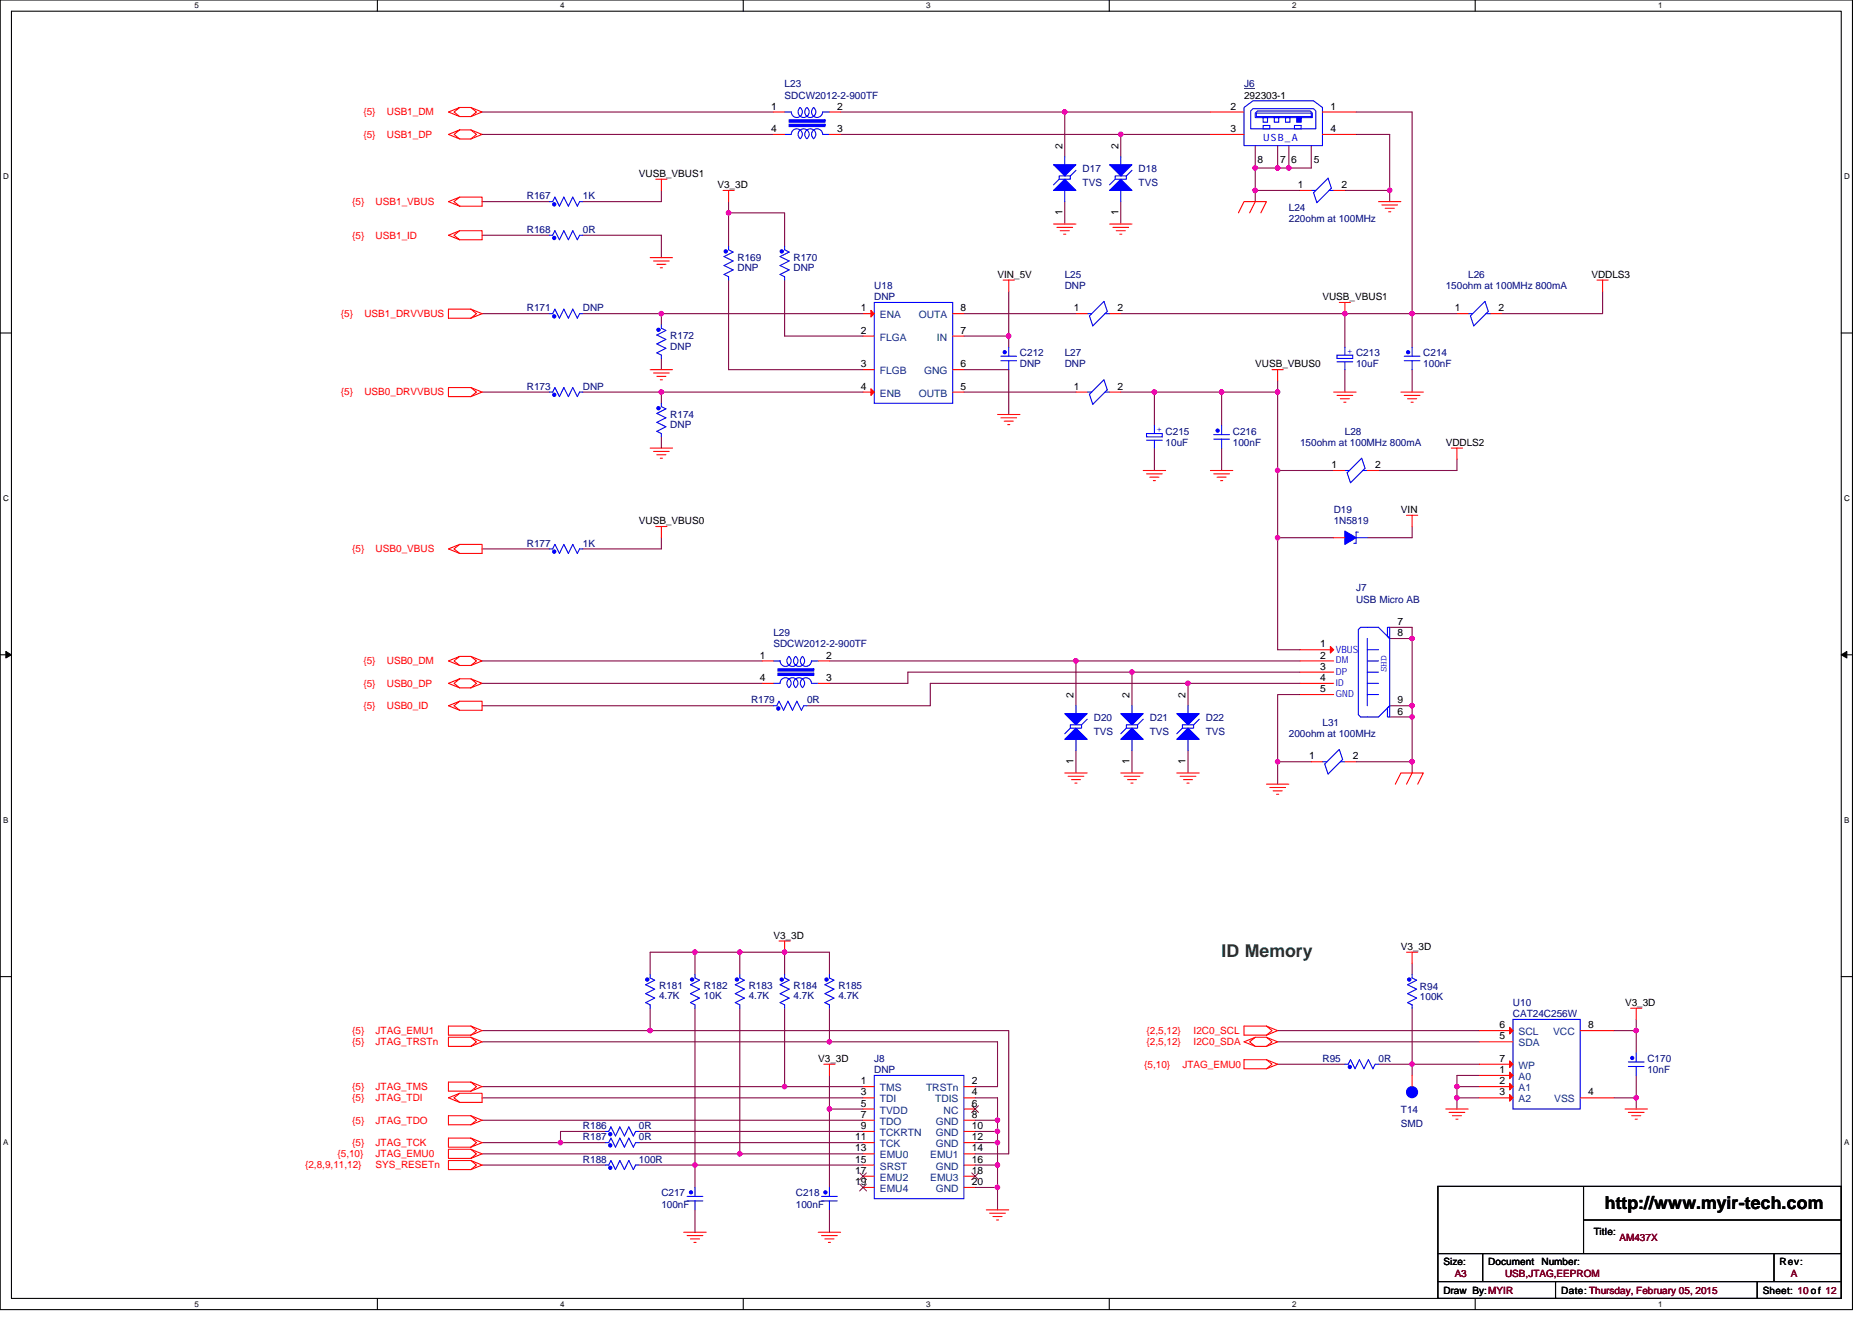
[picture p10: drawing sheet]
<svg xmlns="http://www.w3.org/2000/svg" width="297mm" height="210mm" viewBox="0 0 297 210" stroke-linecap="round" stroke-linejoin="round" font-family="sans-serif">
<path d="M0 0h293.9v207.9h-293.9zM1.8 1.8h290.4v204.3h-290.4z" fill="none" stroke="#000" stroke-width=".17"/>
<g fill="#fff">
<path d="M30.8 .2h.7v1.4h-.7z"/>
<path d="M30.8 206.3h.7v1.4h-.7z"/>
</g>
<path d="M59.9 0v1.8M59.9 206.1v1.8" fill="none" stroke="#000" stroke-width=".17"/>
<g fill="#fff">
<path d="M88.9 .2h.7v1.4h-.7z"/>
<path d="M88.9 206.3h.7v1.4h-.7z"/>
</g>
<path d="M117.9 0v1.8M117.9 206.1v1.8" fill="none" stroke="#000" stroke-width=".17"/>
<g fill="#fff">
<path d="M147 .2h.7v1.4h-.7z"/>
<path d="M147 206.3h.7v1.4h-.7z"/>
</g>
<path d="M176 0v1.8M176 206.1v1.8" fill="none" stroke="#000" stroke-width=".17"/>
<g fill="#fff">
<path d="M205 .2h.7v1.4h-.7z"/>
<path d="M205 206.3h.7v1.4h-.7z"/>
</g>
<path d="M234.1 0v1.8M234.1 206.1v1.8" fill="none" stroke="#000" stroke-width=".17"/>
<g fill="#fff">
<path d="M263.1 .2h.7v1.4h-.7z"/>
<path d="M263.1 206.3h.7v1.4h-.7z"/>
<path d="M.5 27.3h.9v1.4h-.9z"/>
<path d="M292.6 27.3h.9v1.4h-.9z"/>
<path d="M.5 78.4h.9v1.4h-.9z"/>
<path d="M292.6 78.4h.9v1.4h-.9z"/>
</g>
<path d="M0 52.9h1.8M292.2 52.9h1.7" fill="none" stroke="#000" stroke-width=".17"/>
<g fill="#fff">
<path d="M.5 129.5h.8v1.4h-.8z"/>
<path d="M292.6 129.5h.9v1.4h-.9z"/>
</g>
<path d="M0 103.9h1.8M292.2 103.9h1.7" fill="none" stroke="#000" stroke-width=".17"/>
<path d="M.9 103.4l.9 .5-.9 .5zM292.2 103.9l.8-.5v1z" fill="#000" stroke="#000" stroke-width=".16"/>
<g fill="#fff">
<path d="M.5 180.5h.8v1.4h-.8z"/>
<path d="M292.6 180.5h.9v1.4h-.9z"/>
</g>
<path d="M0 155h1.8M292.2 155h1.7M228.2 188.3h64v17.8h-64zM228.2 199h64M235.3 199v4.4M251.3 188.3v10.7M251.3 193.6h40.9M281.5 199v4.4M228.2 203.4h64M246.8 203.4v2.7M278.8 203.4v2.7" fill="none" stroke="#000" stroke-width=".17"/>
<g fill="none" stroke="#800040" stroke-width=".17">
<path d="M76.5 17.8h46.2M133.4 17.8h35.5M168.9 17.8h23.2M168.9 17.8v7.1M215.2 17.8h8.9v32M76.5 21.3h46.2M76.5 32h10.7M76.5 37.3h10.7M92.5 37.3h12.4v3.6M104.9 30.2v1.8h-12.4M115.6 33.8v5.3M115.6 33.8h8.9v5.3"/>
<path d="M115.6 32v1.8M133.4 21.3h44.4M168.9 32v3.6M177.8 21.3v3.6M177.8 21.3h14.3M177.8 32v3.6M199.2 30.2h7.1M199.2 30.2v1.8M199.2 26.7v3.5M199.2 26.7h3.5M199.2 23.1v3.6M202.7 23.1v3.6h1.8"/>
<path d="M204.5 23.1v3.6M208.1 23.1v3.6h-3.6M213.4 30.2h7.1M215.2 21.3h5.3v8.9M220.5 30.2v1.8M76.5 49.8h10.7M92.5 49.8h12.4M104.9 49.8h32M104.9 56.9v1.8M104.9 49.8v1.8M115.6 44.4v14.3h21.3M124.5 44.4v8.9h12.4"/>
<path d="M152.9 53.3h7.2M152.9 58.7h7.2v7.1M152.9 49.8h17.8M160.1 53.3v1.8M160.1 46.2v7.1M177.8 49.8h35.6M213.4 49.8h10.7M213.4 49.8v5.3M213.4 58.7v3.5M224.1 49.8v5.3M224.1 58.7v3.5M224.1 49.8h7.1"/>
<path d="M254.3 46.2v3.6h-16M76.5 62.2h10.7M92.5 62.2h12.4M104.9 62.2h32M104.9 69.3v1.8M104.9 62.2v1.8M152.9 62.2h17.8M177.8 62.2h5.4M183.2 62.2h10.6M183.2 71.1v3.6M183.2 62.2v5.4M193.8 71.1v3.6"/>
<path d="M193.8 62.2v5.4M193.8 62.2h8.9M202.7 62.2v12.5M202.7 74.7v10.6M202.7 60.5v1.7M202.7 74.7h8.9M231.2 72.9v1.8h-12.5M76.5 87.1h10.7M104.9 85.3v1.8h-12.4M202.7 85.3v17.8h3.6M202.7 85.3h8.9M220.5 99.6h3.6v1.7"/>
<path d="M224.1 83.6v1.7h-7.1M76.5 104.9h44.4M76.5 108.5h44.4M76.5 112h46.2M131.6 104.9h39.1M170.7 104.9h35.6M170.7 119.1v3.6M170.7 104.9v7.1M179.6 106.7h26.7M179.6 119.1v3.6M179.6 106.7v5.3M179.6 106.7h-35.5v1.8h-12.5"/>
<path d="M188.5 108.5h-40.9v3.5h-19.5M188.5 119.1v3.6M188.5 108.5v3.5M188.5 108.5h17.8M206.3 110.2h-3.6v10.7M220.5 113.8h3.6M220.5 112h3.6M220.5 101.3h3.6M224.1 113.8v7.1M224.1 112v1.8M224.1 101.3v10.7M208.1 120.9h-5.4v3.6"/>
<path d="M215.2 120.9h8.9M224.1 120.9v1.8M110.3 151.1v3.6M110.3 151.1h7.1M110.3 151.1h-7.1v3.6M117.4 151.1v3.6M117.4 151.1h7.1M124.5 151.1h7.1v3.6M124.5 151.1v3.6M224.1 152.9v1.8M76.5 165.4h55.1M76.5 172.5h48"/>
<path d="M76.5 163.6h26.7M76.5 174.2h60.4M76.5 177.8h60.4M96.1 179.6h-7.2v1.8M101.4 179.6h35.5M103.2 163.6h56.9v19.5h-5.4M103.2 160v3.6M110.3 160v24.9M117.4 160v23.1M124.5 172.5h12.4M124.5 160v12.5M131.6 176h5.3"/>
<path d="M131.6 176v12.5M131.6 170.7v5.3M131.6 160v5.4M131.6 165.4h26.7v7.1h-3.6M154.7 174.2h3.6v3.6M154.7 177.8h3.6M154.7 179.6h3.6M158.3 177.8v1.8M158.3 179.6v1.8M202.7 163.6h32M202.7 165.4h32M202.7 168.9h10.7"/>
<path d="M218.7 168.9h5.4v1.8M224.1 160v8.9h10.6M231.2 172.5v1.7M231.2 174.2v1.8M231.2 172.5h3.5M231.2 174.2h3.5M234.7 170.7h-3.5v1.8M256.1 163.6h3.5M256.1 174.2h3.5M259.6 161.8v1.8M259.6 163.6v3.5M259.6 170.7v3.5"/>
<path d="M259.6 174.2v1.8M76.5 181.4h12.4M76.5 184.9h19.6M76.5 183.1h40.9M88.9 181.4h7.2M101.4 181.4h35.5M101.4 184.9h8.9M110.3 192v3.6M110.3 184.9v3.6M110.3 184.9h26.6M117.4 183.1h19.5M131.6 192v3.6"/>
<path d="M154.7 184.9h3.6M154.7 188.5h3.6M154.7 181.4h3.6M158.3 184.9v3.6M158.3 188.5v3.5M158.3 181.4v3.5"/>
</g>
<g fill="#f0f" stroke="#f0f" stroke-width=".17">
<circle cx="168.9" cy="17.8" r=".35"/>
<circle cx="177.8" cy="21.3" r=".35"/>
<circle cx="199.2" cy="30.2" r=".35"/>
<circle cx="199.2" cy="26.7" r=".35"/>
<circle cx="170.7" cy="104.9" r=".35"/>
<circle cx="224.1" cy="113.8" r=".35"/>
<circle cx="224.1" cy="112" r=".35"/>
<circle cx="224.1" cy="101.3" r=".35"/>
<circle cx="202.7" cy="120.9" r=".35"/>
<circle cx="220.5" cy="30.2" r=".35"/>
<circle cx="160" cy="53.3" r=".35"/>
<circle cx="202.7" cy="62.2" r=".35"/>
<circle cx="224.1" cy="49.8" r=".35"/>
<circle cx="213.4" cy="49.8" r=".35"/>
<circle cx="193.8" cy="62.2" r=".35"/>
<circle cx="183.2" cy="62.2" r=".35"/>
<circle cx="202.7" cy="74.7" r=".35"/>
<circle cx="202.7" cy="85.3" r=".35"/>
<circle cx="188.5" cy="108.4" r=".35"/>
<circle cx="115.6" cy="33.8" r=".35"/>
<circle cx="104.9" cy="49.8" r=".35"/>
<circle cx="104.9" cy="62.2" r=".35"/>
<circle cx="158.3" cy="184.9" r=".35"/>
<circle cx="158.3" cy="181.3" r=".35"/>
<circle cx="158.3" cy="188.5" r=".35"/>
<circle cx="131.6" cy="176" r=".35"/>
<circle cx="158.3" cy="177.8" r=".35"/>
<circle cx="124.5" cy="172.5" r=".35"/>
<circle cx="117.4" cy="183.1" r=".35"/>
<circle cx="88.9" cy="181.3" r=".35"/>
<circle cx="110.3" cy="184.9" r=".35"/>
<circle cx="124.5" cy="151.1" r=".35"/>
<circle cx="131.6" cy="165.3" r=".35"/>
<circle cx="103.2" cy="163.6" r=".35"/>
<circle cx="158.3" cy="179.6" r=".35"/>
<circle cx="117.4" cy="151.1" r=".35"/>
<circle cx="110.3" cy="151.1" r=".35"/>
<circle cx="179.6" cy="106.7" r=".35"/>
<circle cx="202.7" cy="26.7" r=".35"/>
<circle cx="204.5" cy="26.7" r=".35"/>
<circle cx="259.6" cy="163.6" r=".35"/>
<circle cx="259.6" cy="174.2" r=".35"/>
<circle cx="224.1" cy="168.9" r=".35"/>
<circle cx="231.2" cy="172.5" r=".35"/>
<circle cx="231.2" cy="174.2" r=".35"/>
<circle cx="224.1" cy="120.9" r=".35"/>
</g>
<g fill="none" stroke="#f00" stroke-width=".17">
<path d="M72.9 17.1h1.8l1.8 .7-1.8 .7M72.9 18.5l-.9-.7 .9-.7-1.7 .7 1.7 .7h1.8M74.7 17.1l.9 .7-.9 .7M71.2 32l1.7-.7h3.6v1.4h-3.6zM71.2 37.3l1.7-.7h3.6v1.5h-3.6zM72.9 20.6h1.8l1.8 .7-1.8 .8M72.9 31.3l-.9 .7 .9 .7M72.9 36.6l-.9 .7 .9 .8M74.7 22.1h-1.8l-1.7-.8 1.7-.7-.9 .7 .9 .8M74.7 20.6l.9 .7-.9 .8M104.1 28.4h1.7M104.9 28.4v1.8"/>
<path d="M114.7 30.2h1.8M115.6 30.2v1.8M167.2 35.6h3.5M167.7 36.1h2.5M168.2 36.6h1.5M168.8 37.2h.3M176.1 35.6h3.5M176.6 36.1h2.5M177.1 36.6h1.5M177.7 37.2h.3M196.5 33.8l.9-1.8h3.6l-.9 1.8M199.2 32l-.9 1.8"/>
<path d="M218.7 32h3.6M219.3 32.5h2.5M219.8 33.1h1.4M220.3 33.6h.4M74.7 49.1h-3.5v1.4h3.5M74.7 49.1l1.8 .7-1.8 .7M74.7 49.1l.9 .7-.9 .7M103.2 58.7h3.5M103.2 40.9h3.5M103.7 59.2h2.5M103.7 41.4h2.5M104.2 59.7h1.5"/>
<path d="M104.2 42h1.5M104.8 42.5h.3M159.2 44.4h1.7M160.1 44.4v1.8M201.8 58.7h1.8M202.7 58.7v1.8M212.5 48h1.8M213.4 48v1.8M253.4 44.4h1.8M254.3 44.4v1.8M74.7 61.5h-3.5v1.4h3.5M74.7 61.5l1.8 .7-1.8 .7"/>
<path d="M74.7 61.5l.9 .7-.9 .7M103.2 71.1h3.5M103.7 71.6h2.5M104.2 72.2h1.5M104.8 60.3h.3M104.8 72.7h.3M158.3 65.8h3.5M158.8 66.3h2.5M159.3 66.8h1.5M159.9 67.4h.3M181.4 74.7h3.6M181.9 75.2h2.5"/>
<path d="M182.5 75.7h1.4M183 76.3h.3M192.1 74.7h3.5M192.6 75.2h2.5M193.1 75.7h1.5M193.7 76.3h.3M211.6 62.2h3.6M212.2 62.8h2.4M212.7 63.3h1.4M213.2 63.8h.4M222.3 62.2h3.5M222.8 62.8h2.5"/>
<path d="M223.3 63.3h1.5M223.9 63.8h.3M230.3 71.1h1.8M231.2 71.1v1.8M71.2 87.1l1.7-.7h3.6v1.4h-3.6zM72.9 86.4l-.9 .7 .9 .7M104.1 83.6h1.7M104.9 83.6v1.7M223.2 81.8h1.8M224.1 81.8v1.8M71.2 112l1.7-.7h3.6v1.4h-3.6zM72.9 104.2h1.8l1.8 .7-1.8 .7"/>
<path d="M72.9 107.7h1.8l1.8 .8-1.8 .7M72.9 111.3l-.9 .7 .9 .7M74.7 105.6h-1.8l-1.7-.7 1.7-.7-.9 .7 .9 .7M74.7 109.2h-1.8l-1.7-.7 1.7-.8-.9 .8 .9 .7M74.7 104.2l.9 .7-.9 .7M74.7 107.7l.9 .8-.9 .7M168.9 122.7h3.6M169.5 123.2h2.5M170 123.7h1.4M170.6 124.3h.3M177.8 122.7h3.6M178.4 123.2h2.5"/>
<path d="M178.9 123.7h1.4M179.4 124.3h.4M186.7 122.7h3.6M187.3 123.2h2.5M187.8 123.7h1.4M188.3 124.3h.4M201 124.5h3.5M201.5 125h2.5M202 125.5h1.5M202.6 126.1h.3M221.4 124.5l.9-1.8h3.5l-.8 1.8M224.1 122.7l-.9 1.8"/>
<path d="M123.6 149.4h1.8M124.5 149.4v1.7M223.2 151.1h1.8M224.1 151.1v1.8M71.2 174.2l1.7-.7h3.6v1.5h-3.6zM72.9 173.5l-.9 .7 .9 .8M74.7 162.9h-3.5v1.4h3.5M74.7 164.6h-3.5v1.5h3.5M74.7 171.7h-3.5v1.5h3.5M74.7 177.1h-3.5v1.4h3.5M74.7 162.9l1.8 .7-1.8 .7M74.7 162.9l.9 .7-.9 .7"/>
<path d="M74.7 164.6l1.8 .8-1.8 .7M74.7 164.6l.9 .8-.9 .7M74.7 171.7l1.8 .8-1.8 .7M74.7 171.7l.9 .8-.9 .7M74.7 177.1l1.8 .7-1.8 .7M74.7 177.1l.9 .7-.9 .7M130.7 168.9h1.8M131.6 168.9v1.8M199.2 164.6h1.8l1.7 .8-1.7 .7M201 166.1h-1.8l-1.8-.7 1.8-.8-.9 .8 .9 .7M201 164.6l.8 .8-.8 .7M201 162.9h-3.6v1.4h3.6"/>
<path d="M201 168.2h-3.6v1.4h3.6M201 162.9l1.7 .7-1.7 .7M201 162.9l.8 .7-.8 .7M201 168.2l1.7 .7-1.7 .7M201 168.2l.8 .7-.8 .7M229.4 176h3.6M229.9 176.6h2.5M230.5 177.1h1.4M231 177.6h.3M257.8 176h3.6M258.4 176.6h2.5M258.7 160h1.8"/>
<path d="M258.9 177.1h1.4M259.5 177.6h.3M259.6 160v1.8M74.7 180.6h-3.5v1.5h3.5M74.7 182.4h-3.5v1.5h3.5M74.7 184.2h-3.5v1.4h3.5M74.7 180.6l1.8 .8-1.8 .7M74.7 180.6l.9 .8-.9 .7M74.7 182.4l1.8 .7-1.8 .8M74.7 182.4l.9 .7-.9 .8M74.7 184.2l1.8 .7-1.8 .7M74.7 184.2l.9 .7-.9 .7"/>
<path d="M108.5 195.6h3.6M109 196.1h2.5M109.6 196.6h1.4M110.1 197.2h.3M129.8 195.6h3.6M130.4 196.1h2.5M130.9 196.6h1.4M131.4 197.2h.4M156.5 192h3.6M157 192.6h2.5M157.6 193.1h1.4M158.1 193.6h.4"/>
</g>
<path d="M205.8 18.7v.7h.7v-.7z" fill-rule="evenodd" fill="#00f" stroke="#00f" stroke-width=".17"/>
<path d="M197.4 17.1l1.4-1.1h9.6l1.4 1.1v6h-12.4zM198.5 17.6l.3-.3h9.6l.4 .3v2.8h-10.3zM199.2 17.9l.3-.3h8.4l.3 .3v.8h-9zM199.3 17.9h8.8v.6h-8.8zM200.4 18.7h.7v.7h-.7zM200.4 19.9h1.1v.5h-1.1zM202.2 18.7h.7v.7h-.7zM204 18.7h.7v.7h-.7zM205.4 19.9h1.1v.5h-1.1zM208.1 18.5h.1" fill="none" stroke="#00f" stroke-width=".17"/>
<path d="M197.4 14h1.7v.1h-1.7z" fill="#000080"/>
<g fill="none" stroke="#f00" stroke-width=".17">
<path d="M122.7 17.8h1.8M131.6 17.8h1.8M192.1 17.8h5.3M209.8 17.8h5.4M87.2 32h.1M87.2 37.3h.1M92.5 32h.1M92.5 37.3h.1M115.6 39.1h.1M122.7 21.3h1.8M124.5 39.1h.1M131.6 21.3h1.8"/>
<path d="M168.9 32h.1M168.9 24.9h.1M177.8 32h.1M177.8 24.9h.1M192.1 21.3h5.3M199.2 23.1h.1M202.7 23.1h.1M204.5 23.1h.1M206.3 30.2h1.8M208.1 23.1h.1M209.8 21.3h5.4M211.6 30.2h1.8"/>
<path d="M87.2 49.8h.1M92.5 49.8h.1M104.9 51.6h.1M104.9 56.9h.1M115.6 44.4h.1M124.5 44.4h.1M136.9 49.8h1.8M136.9 53.3h1.8M136.9 58.7h1.8M151.2 49.8h1.7M151.2 58.7h1.7M151.2 53.3h1.7"/>
<path d="M160.1 55.1h.1M160.1 58.7h.1M170.7 49.8h1.8M176.1 49.8h1.7M213.4 55.1h.1M213.4 58.7h.1M224.1 55.1h.1M224.1 58.7h.1M231.2 49.8h1.8M236.5 49.8h1.8M87.2 62.2h.1M92.5 62.2h.1"/>
<path d="M104.9 64h.1M104.9 69.3h.1M136.9 62.2h1.8M151.2 62.2h1.7M170.7 62.2h1.8M176.1 62.2h1.7M183.2 67.6h.1M183.2 71.1h.1M193.8 67.6h.1M193.8 71.1h.1M211.6 74.7h1.8M217 74.7h1.7"/>
<path d="M87.2 87.1h.1M92.5 87.1h.1M211.6 85.3h1.8M217 85.3h.1M220.5 99.6h.1M120.9 104.9h1.8M120.9 108.5h1.8M122.7 112h.1M128.1 112h.1M129.8 104.9h1.8M129.8 108.5h1.8M170.7 119.1h.1"/>
<path d="M170.7 112h.1M179.6 119.1h.1M179.6 112h.1M188.5 119.1h.1M188.5 112h.1M206.3 103.1h5.3M206.3 104.9h5.3M206.3 106.7h5.3M206.3 108.5h5.3M206.3 110.2h5.3M220.5 113.8h.1M220.5 101.3h.1"/>
<path d="M220.5 112h.1M208.1 120.9h1.7M213.4 120.9h1.8M103.2 154.7h.1M110.3 154.7h.1M117.4 154.7h.1M124.5 154.7h.1M131.6 154.7h.1M224.1 154.7h.1M96.1 179.6h.1M101.4 179.6h.1M103.2 160h.1"/>
<path d="M110.3 160h.1M117.4 160h.1M124.5 160h.1M131.6 160h.1M136.9 176h1.8M136.9 174.2h1.8M136.9 172.5h1.8M136.9 177.8h1.8M136.9 179.6h1.8M152.9 172.5h1.8M152.9 177.8h1.8M152.9 179.6h1.8"/>
<path d="M152.9 174.2h1.8M152.9 176h1.8M213.4 168.9h.1M218.7 168.9h.1M224.1 170.7v1.8M224.1 160h.1M234.7 170.7h5.4M234.7 172.5h5.4M234.7 174.2h5.4M234.7 163.6h5.4M234.7 165.4h5.4M234.7 168.9h5.4"/>
<path d="M250.7 163.6h5.4M250.7 174.2h5.4M259.6 167.1h.1M259.6 170.7h.1M96.1 184.9h.1M96.1 181.4h.1M101.4 184.9h.1M101.4 181.4h.1M110.3 188.5h.1M110.3 192h.1M131.6 188.5h.1M131.6 192h.1"/>
<path d="M136.9 181.4h1.8M136.9 184.9h1.8M136.9 183.1h1.8M136.9 186.7h1.8M136.9 188.5h1.8M152.9 181.4h1.8M152.9 184.9h1.8M152.9 188.5h1.8M152.9 183.1h1.8M152.9 186.7h1.8"/>
</g>
<g fill="none" stroke="#00f" stroke-width=".17">
<path d="M127 17.1a.88 .88 0 0 1-.2 1.4 .88 .88 0 0 1-1.2-.7h-1.1M127 17.1a.88 .88 0 0 0-.1 1.3 .88 .88 0 0 0 1.3 0 .88 .88 0 0 0-.2-1.3 .88 .88 0 0 0-.1 1.3 .88 .88 0 0 0 1.3 0 .88 .88 0 0 0-.1-1.3M129.1 17.1a.88 .88 0 0 0 .2 1.5 .88 .88 0 0 0 1.2-.8h1.1M87.2 32h.5l.4-.7 .7 1.4 .7-1.4 .7 1.4 .7-1.4 .7 1.4 .4-.7h.5M87.2 37.3h.5l.4-.7 .7 1.5 .7-1.5 .7 1.5 .7-1.5 .7 1.5 .4-.8h.5M115.6 39.1v.5l.7 .4-1.4 .7 1.4 .7-1.4 .7 1.4 .7-1.4 .8 .7 .3v.5M124.5 21.3h1.1M124.5 39.1v.5l.7 .4-1.4 .7 1.4 .7-1.4 .7 1.4 .7-1.4 .8 .7 .3v.5M125.6 21.3a.87 .87 0 0 1 1.2-.8 .87 .87 0 0 1 .2 1.5M127 22a.87 .87 0 0 1-.1-1.3 .87 .87 0 0 1 1.2 0 .87 .87 0 0 1-.1 1.3 .87 .87 0 0 1-.1-1.3 .87 .87 0 0 1 1.3 0 .87 .87 0 0 1-.1 1.3M130.5 21.3a.88 .88 0 0 0-1.2-.8 .88 .88 0 0 0-.2 1.5M130.6 21.3h1"/>
<path d="M168.9 30.2v1.8M168.9 24.9v1.2M169.8 27.9h-1.7v.5M170.7 27l-.9 .9v.5h-1.7l-.9 .9M177.8 30.2v1.8M177.8 24.9v1.2M178.7 27.9h-1.7v.5M179.6 27l-.9 .9v.5h-1.7l-.9 .9M208.1 30.2h.7M208.4 30.6l2.3-2.3 .6 1.6-2.3 2.3zM210.9 30.2h.7M87.2 49.8h.5l.4-.7 .7 1.4 .7-1.4 .7 1.4 .7-1.4 .7 1.4 .4-.7h.5"/>
<path d="M104.9 51.6v.5l.8 .4-1.5 .7 1.5 .7-1.5 .7 1.5 .7-1.5 .7 .7 .4v.5M138.7 48h12.5v16h-12.5zM158.8 57.3h2.5M158.8 56.5h2.5M160.1 55.1v1.4M160.1 57.3v1.4M172.5 49.8h.7M172.9 50.1l2.3-2.3 .5 1.6-2.3 2.3zM175.3 49.8h.8M212.1 57.4h2.5M212.2 56.4h2.4v.5h-2.4zM213.4 57.4v1.3"/>
<path d="M213.4 55.1v1.3M222.8 57.3h2.5M222.8 56.5h2.5M224.1 55.1v1.4M224.1 57.3v1.4M233 49.8h.7M233.3 50.1l2.3-2.3 .6 1.6-2.4 2.3zM235.8 49.8h.7M87.2 62.2h.5l.4-.7 .7 1.4 .7-1.4 .7 1.4 .7-1.4 .7 1.4 .4-.7h.5M104.9 64v.5l.8 .4-1.5 .7 1.5 .7-1.5 .7 1.5 .7-1.5 .8 .7 .3v.5M172.5 62.2h.7M172.9 62.6l2.3-2.3 .5 1.6-2.3 2.3z"/>
<path d="M175.3 62.2h.8M181.9 69.9h2.5M181.9 68.8h2.5v.5h-2.5zM183.2 69.9v1.2M183.2 67.6v1.2M192.6 69.7h2.5M192.6 69h2.5M193.8 67.6v1.4M193.8 69.7v1.4M213.4 74.7h.7M213.8 75l2.3-2.3 .5 1.6-2.3 2.3zM216.2 74.7h.8"/>
<path d="M87.2 87.1h.5l.4-.7 .7 1.4 .7-1.4 .7 1.4 .7-1.4 .7 1.4 .4-.7h.5M215.2 85.3h1.8M215.5 84.5h-.3v1.7h-.4M215.9 99.6h2.8l1.8 1.7v10.7l-1.8 1.8h-2.8l-.4-.4v-13.5zM220.2 99.6h.3v1.7l-.3-.3zM122.7 108.5h1.1a.87 .87 0 0 1 1.2-.8 .87 .87 0 0 1 .2 1.4 .88 .88 0 0 1-.1-1.2 .88 .88 0 0 1 1.3 0 .88 .88 0 0 1-.1 1.2 .87 .87 0 0 1-.2-1.2 .87 .87 0 0 1 1.3 0 .87 .87 0 0 1-.1 1.2M122.7 112h.6l.3-.7 .7 1.4 .7-1.4 .7 1.4 .7-1.4 .8 1.4 .3-.7h.6M127.3 104.2a.88 .88 0 0 1 .1 1.3 .88 .88 0 0 1-1.3 0 .88 .88 0 0 1 .2-1.3 .89 .89 0 0 1 .1 1.3 .89 .89 0 0 1-1.3 0 .89 .89 0 0 1 .1-1.3 .88 .88 0 0 1-.2 1.5 .88 .88 0 0 1-1.2-.8h-1.1M127.3 104.2a.88 .88 0 0 0 .2 1.5 .88 .88 0 0 0 1.3-.8h1M129.8 108.5h-1a.89 .89 0 0 0-1.3-.9 .89 .89 0 0 0-.2 1.5M170.7 117.3v1.8M170.7 112v1.3"/>
<path d="M171.6 115h-1.8v.6M172.5 114.2l-.9 .8v.6h-1.8l-.9 .9M179.6 117.3v1.8M179.6 112v1.3M180.5 115h-1.8v.6M181.4 114.2l-.9 .8v.6h-1.8l-.9 .9M188.5 117.3v1.8M188.5 112v1.3M189.4 115h-1.8v.6M190.3 114.2l-.9 .8v.6h-1.8l-.9 .9M217 103.1h1.7M217 104.9h1.7"/>
<path d="M217 106.7h1.7M217 108.5h1.7M217 110.2h1.7M217 101.3v10.7M220.5 112v1.8h-.3v-1.4zM209.8 120.9h.8M210.2 121.3l2.3-2.3 .5 1.5-2.3 2.4zM212.7 120.9h.7M103.2 154.7v.5l.7 .4-1.5 .7 1.5 .7-1.5 .7 1.5 .7-1.5 .7 .8 .4v.5M110.3 154.7v.5l.7 .4-1.4 .7 1.4 .7-1.4 .7 1.4 .7-1.4 .7 .7 .4v.5M117.4 154.7v.5l.7 .4-1.4 .7 1.4 .7-1.4 .7 1.4 .7-1.4 .7 .7 .4v.5M124.5 154.7v.5l.7 .4-1.4 .7 1.4 .7-1.4 .7 1.4 .7-1.4 .7 .7 .4v.5"/>
<path d="M131.6 154.7v.5l.7 .4-1.4 .7 1.4 .7-1.4 .7 1.4 .7-1.4 .7 .7 .4v.5M224.1 154.7v.5l.7 .4-1.5 .7 1.5 .7-1.5 .7 1.5 .7-1.5 .7 .8 .4v.5M96.1 179.6h.5l.3-.7 .8 1.4 .7-1.4 .7 1.4 .7-1.4 .7 1.4 .4-.7h.5M138.7 170.7h14.2v19.5h-14.2zM213.4 168.9h.5l.4-.7 .7 1.4 .7-1.4 .7 1.4 .7-1.4 .7 1.4 .4-.7h.5M240.1 161.8h10.6v14.2h-10.6zM258.4 169.3h2.5M258.4 168.6h2.5M259.6 167.1v1.5M259.6 169.3v1.4M96.1 184.9h.5l.3-.7 .8 1.4 .7-1.4 .7 1.4 .7-1.4 .7 1.4 .4-.7h.5M96.1 181.4h.5l.3-.8 .8 1.5 .7-1.5 .7 1.5 .7-1.5 .7 1.5 .4-.7h.5"/>
<path d="M109 190.6h2.5M109 189.9h2.5M110.3 188.5v1.4M110.3 190.6v1.4M130.4 190.6h2.5M130.4 189.9h2.5M131.6 188.5v1.4M131.6 190.6v1.4"/>
</g>
<g fill="#00f" stroke="#00f" stroke-width=".17">
<path d="M213.4 84.3l1.8 1-1.8 1.1z" fill-rule="evenodd"/>
<path d="M168.9 113.3h3.6l-1.8 1.7z" fill-rule="evenodd"/>
<path d="M170.7 115.6l1.8 1.7h-3.6z" fill-rule="evenodd"/>
<path d="M177.8 113.3h3.6l-1.8 1.7z" fill-rule="evenodd"/>
<path d="M179.6 115.6l1.8 1.7h-3.6z" fill-rule="evenodd"/>
<path d="M176.1 26.1h3.5l-1.8 1.8z" fill-rule="evenodd"/>
<path d="M177.8 28.4l1.8 1.8h-3.5z" fill-rule="evenodd"/>
<path d="M186.7 113.3h3.6l-1.8 1.7z" fill-rule="evenodd"/>
<path d="M188.5 115.6l1.8 1.7h-3.6z" fill-rule="evenodd"/>
<path d="M167.2 26.1h3.5l-1.8 1.8z" fill-rule="evenodd"/>
<path d="M168.9 28.4l1.8 1.8h-3.5z" fill-rule="evenodd"/>
<path d="M125.2 19.7v.4h5.7v-.4z" fill-rule="evenodd"/>
<path d="M125.2 19v.4h5.7v-.4z" fill-rule="evenodd"/>
<path d="M123.4 106.8v.4h5.7v-.4z" fill-rule="evenodd"/>
<path d="M123.4 106.2v.3h5.7v-.3z" fill-rule="evenodd"/>
<circle cx="193.2" cy="68.3" r=".25"/>
<circle cx="87.9" cy="87.6" r=".26"/>
<circle cx="104.5" cy="64.8" r=".26"/>
<circle cx="115.2" cy="39.9" r=".26"/>
<circle cx="214.2" cy="169.3" r=".26"/>
<circle cx="224.1" cy="173.3" r=".88"/>
<circle cx="124" cy="39.9" r=".26"/>
<circle cx="96.8" cy="180" r=".26"/>
<circle cx="223.6" cy="155.5" r=".26"/>
<circle cx="123.5" cy="112.4" r=".26"/>
<circle cx="87.9" cy="50.2" r=".26"/>
<circle cx="259" cy="167.9" r=".25"/>
<circle cx="87.9" cy="32.4" r=".26"/>
<circle cx="223.4" cy="55.9" r=".25"/>
<circle cx="87.9" cy="62.7" r=".26"/>
<circle cx="96.8" cy="185.3" r=".26"/>
<circle cx="87.9" cy="37.8" r=".26"/>
<circle cx="109.6" cy="189.2" r=".25"/>
<circle cx="131" cy="189.2" r=".25"/>
<circle cx="109.8" cy="155.5" r=".26"/>
<circle cx="124" cy="155.5" r=".26"/>
<circle cx="96.8" cy="181.8" r=".26"/>
<circle cx="116.9" cy="155.5" r=".26"/>
<circle cx="102.7" cy="155.5" r=".26"/>
<circle cx="131.2" cy="155.5" r=".26"/>
<circle cx="159.4" cy="55.9" r=".25"/>
<circle cx="104.5" cy="52.4" r=".26"/>
</g>
<path d="M154.2 175.5l1.1 1.1M155.3 175.5l-1.1 1.1M136.4 186.2l1.1 1M136.4 187.9l1.1 1.1M137.5 186.2l-1.1 1M137.5 187.9l-1.1 1.1M154.2 186.2l1.1 1M155.3 186.2l-1.1 1" fill="none" stroke="#804000" stroke-width=".16"/>
<g fill="#f00" stroke="#f00" stroke-width=".17">
<path d="M138.2 49.3l.5 .5-.5 .5z"/>
<path d="M138.2 61.7l.5 .5-.5 .6z"/>
<path d="M239.5 170.2l.6 .5-.6 .5z"/>
<path d="M239.5 171.9l.6 .6-.6 .5z"/>
<path d="M239.5 173.7l.6 .5-.6 .6z"/>
<path d="M239.5 163l.6 .6-.6 .5z"/>
<path d="M239.5 168.4l.6 .5-.6 .5z"/>
<path d="M211.1 102.6l.5 .5-.5 .6z"/>
</g>
<g fill="#f0f" stroke="#f0f" stroke-width=".17">
<circle cx="168.9" cy="17.8" r=".35"/>
<circle cx="177.8" cy="21.3" r=".35"/>
<circle cx="199.2" cy="30.2" r=".35"/>
<circle cx="199.2" cy="26.7" r=".35"/>
<circle cx="170.7" cy="104.9" r=".35"/>
<circle cx="224.1" cy="113.8" r=".35"/>
<circle cx="224.1" cy="112" r=".35"/>
<circle cx="224.1" cy="101.3" r=".35"/>
<circle cx="202.7" cy="120.9" r=".35"/>
<circle cx="220.5" cy="30.2" r=".35"/>
<circle cx="160" cy="53.3" r=".35"/>
<circle cx="202.7" cy="62.2" r=".35"/>
<circle cx="224.1" cy="49.8" r=".35"/>
<circle cx="213.4" cy="49.8" r=".35"/>
<circle cx="193.8" cy="62.2" r=".35"/>
<circle cx="183.2" cy="62.2" r=".35"/>
<circle cx="202.7" cy="74.7" r=".35"/>
<circle cx="202.7" cy="85.3" r=".35"/>
<circle cx="188.5" cy="108.4" r=".35"/>
<circle cx="115.6" cy="33.8" r=".35"/>
<circle cx="104.9" cy="49.8" r=".35"/>
<circle cx="104.9" cy="62.2" r=".35"/>
<circle cx="158.3" cy="184.9" r=".35"/>
<circle cx="158.3" cy="181.3" r=".35"/>
<circle cx="158.3" cy="188.5" r=".35"/>
<circle cx="131.6" cy="176" r=".35"/>
<circle cx="158.3" cy="177.8" r=".35"/>
<circle cx="124.5" cy="172.5" r=".35"/>
<circle cx="117.4" cy="183.1" r=".35"/>
<circle cx="88.9" cy="181.3" r=".35"/>
<circle cx="110.3" cy="184.9" r=".35"/>
<circle cx="124.5" cy="151.1" r=".35"/>
<circle cx="131.6" cy="165.3" r=".35"/>
<circle cx="103.2" cy="163.6" r=".35"/>
<circle cx="158.3" cy="179.6" r=".35"/>
<circle cx="117.4" cy="151.1" r=".35"/>
<circle cx="110.3" cy="151.1" r=".35"/>
<circle cx="179.6" cy="106.7" r=".35"/>
<circle cx="202.7" cy="26.7" r=".35"/>
<circle cx="204.5" cy="26.7" r=".35"/>
<circle cx="259.6" cy="163.6" r=".35"/>
<circle cx="259.6" cy="174.2" r=".35"/>
<circle cx="224.1" cy="168.9" r=".35"/>
<circle cx="231.2" cy="172.5" r=".35"/>
<circle cx="231.2" cy="174.2" r=".35"/>
<circle cx="224.1" cy="120.9" r=".35"/>
</g>
<text font-size="2.8" fill="#008000" x="193.8" y="152">ID Memory</text>
<text font-size="2.8" x="254.7" y="192">http://www.myir-tech.com</text>
<g font-size="1.6">
<text x="122.4" y="17.4">1</text>
<text x="132.9" y="17.4">2</text>
<text x="195.3" y="17.4">2</text>
<text x="197.4" y="15.6">292303-1</text>
<text x="211.1" y="17.4">1</text>
<text x="122.4" y="21">4</text>
<text x="132.9" y="21">3</text>
<text x="168.6" y="23.6" transform="rotate(-90 168.6 23.6)">2</text>
<text x="177.5" y="23.6" transform="rotate(-90 177.5 23.6)">2</text>
<text x="195.3" y="21">3</text>
<text x="211.1" y="21">4</text>
<text x="101.4" y="28.1">VUSB_VBUS1</text>
<text x="113.8" y="29.9">V3_3D</text>
<text x="199.6" y="25.8">8</text>
<text x="203.1" y="25.8">7</text>
<text x="204.9" y="25.8">6</text>
<text x="205.9" y="29.8">1</text>
<text x="208.4" y="25.8">5</text>
<text x="212.9" y="29.8">2</text>
<text x="168.6" y="34.2" transform="rotate(-90 168.6 34.2)">1</text>
<text x="177.5" y="34.2" transform="rotate(-90 177.5 34.2)">1</text>
<text x="158.3" y="44.1">VIN_5V</text>
<text x="209.8" y="47.6">VUSB_VBUS1</text>
<text x="252.5" y="44.1">VDDLS3</text>
<text x="136.6" y="49.4">1</text>
<text x="136.6" y="53">2</text>
<text x="152.4" y="49.4">8</text>
<text x="152.4" y="53">7</text>
<text x="170.4" y="49.4">1</text>
<text x="177.3" y="49.4">2</text>
<text x="230.8" y="49.4">1</text>
<text x="237.8" y="49.4">2</text>
<text x="136.6" y="58.3">3</text>
<text x="152.4" y="58.3">6</text>
<text x="199.2" y="58.3">VUSB_VBUS0</text>
<text x="136.6" y="61.8">4</text>
<text x="152.4" y="61.8">5</text>
<text x="170.4" y="61.8">1</text>
<text x="177.3" y="61.8">2</text>
<text x="229.4" y="70.8">VDDLS2</text>
<text x="211.3" y="74.3">1</text>
<text x="218.2" y="74.3">2</text>
<text x="101.4" y="83.2">VUSB_VBUS0</text>
<text x="222.3" y="81.4">VIN</text>
<text x="221.8" y="99.2">7</text>
<text x="221.8" y="101">8</text>
<text x="120.6" y="104.5">1</text>
<text x="131.1" y="104.5">2</text>
<text x="209.5" y="102.7">1</text>
<text x="209.5" y="104.5">2</text>
<text x="209.5" y="106.3">3</text>
<text x="120.6" y="108.1">4</text>
<text x="131.1" y="108.1">3</text>
<text x="170.3" y="110.8" transform="rotate(-90 170.3 110.8)">2</text>
<text x="179.2" y="110.8" transform="rotate(-90 179.2 110.8)">2</text>
<text x="188.1" y="110.8" transform="rotate(-90 188.1 110.8)">2</text>
<text x="209.5" y="108.1">4</text>
<text x="209.5" y="109.9">5</text>
<text x="221.8" y="113.4">6</text>
<text x="221.8" y="111.6">9</text>
<text x="170.3" y="121.3" transform="rotate(-90 170.3 121.3)">1</text>
<text x="179.2" y="121.3" transform="rotate(-90 179.2 121.3)">1</text>
<text x="188.1" y="121.3" transform="rotate(-90 188.1 121.3)">1</text>
<text x="207.7" y="120.5">1</text>
<text x="214.6" y="120.5">2</text>
<text x="122.7" y="149">V3_3D</text>
<text x="222.3" y="150.8">V3_3D</text>
<text x="257.8" y="159.7">V3_3D</text>
<text x="237.9" y="163.2">6</text>
<text x="237.9" y="165">5</text>
<text x="252" y="163.2">8</text>
<text x="129.8" y="168.6">V3_3D</text>
<text x="136.6" y="173.9">3</text>
<text x="136.6" y="172.1">1</text>
<text x="154.2" y="172.1">2</text>
<text x="154.2" y="173.9">4</text>
<text x="237.9" y="170.3">1</text>
<text x="237.9" y="172.1">2</text>
<text x="237.9" y="173.9">3</text>
<text x="237.9" y="168.5">7</text>
<text x="252" y="173.9">4</text>
<text x="136.6" y="175.6">5</text>
<text x="136.6" y="177.4">7</text>
<text x="136.6" y="179.2">9</text>
<text x="154.2" y="177.4">8</text>
<text x="154.2" y="179.2">10</text>
<text x="154.2" y="175.6">6</text>
<text x="135.7" y="181">11</text>
<text x="135.7" y="184.5">15</text>
<text x="135.7" y="182.8">13</text>
<text x="154.2" y="181">12</text>
<text x="154.2" y="184.5">16</text>
<text x="154.2" y="182.8">14</text>
<text x="135.7" y="186.3">17</text>
<text x="135.7" y="188.1">19</text>
<text x="154.2" y="188.1">20</text>
<text x="154.2" y="186.3">18</text>
<text x="252.9" y="195.9">Title:</text>
<text x="229" y="200.7">Size:</text>
<text x="236.2" y="200.7">Document</text>
<text x="244.6" y="200.7">Number:</text>
<text x="282.4" y="200.7">Rev:</text>
<text x="229" y="205.4">Draw By:MYIR</text>
<text x="247.7" y="205.4">Date: Thursday, February 05, 2015</text>
<text x="279.7" y="205.4">Sheet: 10 of 12</text>
</g>
<g font-size="1.6" fill="#000080">
<text x="124.5" y="13.9">L23</text>
<text x="124.5" y="15.6">SDCW2012-2-900TF</text>
<text x="197.4" y="13.9">J6</text>
<text x="171.8" y="27.4">D17</text>
<text x="171.8" y="29.5">TVS</text>
<text x="180.7" y="27.4">D18</text>
<text x="180.7" y="29.5">TVS</text>
<text x="83.6" y="31.6">R167</text>
<text x="92.5" y="31.6">1K</text>
<text x="204.5" y="33.4">L24</text>
<text x="204.5" y="35.2">220ohm at 100MHz</text>
<text x="83.6" y="37">R168</text>
<text x="92.5" y="37">0R</text>
<text x="117" y="41.4">R169</text>
<text x="125.9" y="41.4">R170</text>
<text x="117" y="43">DNP</text>
<text x="125.9" y="43">DNP</text>
<text x="138.7" y="45.9">U18</text>
<text x="138.7" y="47.6">DNP</text>
<text x="168.9" y="44.1">L25</text>
<text x="168.9" y="45.9">DNP</text>
<text x="229.4" y="45.9">150ohm at 100MHz 800mA</text>
<text x="233" y="44.1">L26</text>
<text x="83.6" y="49.4">R171</text>
<text x="92.5" y="49.4">DNP</text>
<text x="106.4" y="53.9">R172</text>
<text x="106.4" y="55.5">DNP</text>
<text x="161.8" y="56.5">C212</text>
<text x="161.8" y="58.3">DNP</text>
<text x="168.9" y="56.5">L27</text>
<text x="168.9" y="58.3">DNP</text>
<text x="215.2" y="56.5">C213</text>
<text x="215.2" y="58.3">10uF</text>
<text x="225.8" y="56.5">C214</text>
<text x="225.8" y="58.3">100nF</text>
<text x="83.6" y="61.9">R173</text>
<text x="92.5" y="61.9">DNP</text>
<text x="106.4" y="66.3">R174</text>
<text x="106.4" y="67.9">DNP</text>
<text x="185" y="69">C215</text>
<text x="185" y="70.8">10uF</text>
<text x="195.6" y="69">C216</text>
<text x="195.6" y="70.8">100nF</text>
<text x="206.3" y="70.8">150ohm at 100MHz 800mA</text>
<text x="213.4" y="69">L28</text>
<text x="211.6" y="81.4">D19</text>
<text x="211.6" y="83.2">1N5819</text>
<text x="83.6" y="86.8">R177</text>
<text x="92.5" y="86.8">1K</text>
<text x="215.2" y="93.9">J7</text>
<text x="215.2" y="95.7">USB Micro AB</text>
<text x="122.7" y="101">L29</text>
<text x="122.7" y="102.8">SDCW2012-2-900TF</text>
<text x="119.2" y="111.7">R179</text>
<text x="128.1" y="111.7">0R</text>
<text x="173.6" y="114.5">D20</text>
<text x="173.6" y="116.6">TVS</text>
<text x="182.5" y="114.5">D21</text>
<text x="182.5" y="116.6">TVS</text>
<text x="191.3" y="114.5">D22</text>
<text x="191.3" y="116.6">TVS</text>
<text x="204.5" y="117">200ohm at 100MHz</text>
<text x="209.8" y="115.2">L31</text>
<text x="104.6" y="157">R181</text>
<text x="104.6" y="158.6">4.7K</text>
<text x="111.7" y="157">R182</text>
<text x="111.7" y="158.6">10K</text>
<text x="118.8" y="157">R183</text>
<text x="118.8" y="158.6">4.7K</text>
<text x="125.9" y="157">R184</text>
<text x="125.9" y="158.6">4.7K</text>
<text x="133" y="157">R185</text>
<text x="133" y="158.6">4.7K</text>
<text x="225.3" y="157.2">R94</text>
<text x="225.3" y="158.8">100K</text>
<text x="240.1" y="159.7">U10</text>
<text x="240.1" y="161.4">CAT24C256W</text>
<text x="138.7" y="168.6">J8</text>
<text x="138.7" y="170.3">DNP</text>
<text x="209.8" y="168.6">R95</text>
<text x="218.7" y="168.6">0R</text>
<text x="261.4" y="168.6">C170</text>
<text x="261.4" y="170.3">10nF</text>
<text x="92.5" y="179.2">R186</text>
<text x="101.4" y="179.2">0R</text>
<text x="222.3" y="176.7">T14</text>
<text x="222.3" y="178.9">SMD</text>
<text x="92.5" y="184.6">R188</text>
<text x="92.5" y="181">R187</text>
<text x="101.4" y="184.6">100R</text>
<text x="101.4" y="181">0R</text>
<text x="104.9" y="189.9">C217</text>
<text x="104.9" y="191.7">100nF</text>
<text x="126.3" y="189.9">C218</text>
<text x="126.3" y="191.7">100nF</text>
</g>
<g font-size="1.6" fill="#f00">
<text x="57.7" y="18.3">{5}</text>
<text x="57.7" y="21.9">{5}</text>
<text x="61.4" y="18.3">USB1_DM</text>
<text x="61.4" y="21.9">USB1_DP</text>
<text x="55.9" y="32.5">{5}</text>
<text x="59.6" y="32.5">USB1_VBUS</text>
<text x="55.9" y="37.9">{5}</text>
<text x="59.6" y="37.9">USB1_ID</text>
<text x="54.1" y="50.3">{5}</text>
<text x="57.8" y="50.3">USB1_DRVVBUS</text>
<text x="54.1" y="62.8">{5}</text>
<text x="57.8" y="62.8">USB0_DRVVBUS</text>
<text x="55.9" y="87.7">{5}</text>
<text x="59.6" y="87.7">USB0_VBUS</text>
<text x="57.7" y="105.4">{5}</text>
<text x="61.4" y="105.4">USB0_DM</text>
<text x="57.7" y="109">{5}</text>
<text x="57.7" y="112.5">{5}</text>
<text x="61.4" y="109">USB0_DP</text>
<text x="61.4" y="112.5">USB0_ID</text>
<text x="55.9" y="164.1">{5}</text>
<text x="55.9" y="165.9">{5}</text>
<text x="59.6" y="164.1">JTAG_EMU1</text>
<text x="59.6" y="165.9">JTAG_TRSTn</text>
<text x="181.9" y="165.9">{2,5,12}</text>
<text x="181.9" y="164.1">{2,5,12}</text>
<text x="189.4" y="165.9">I2C0_SDA</text>
<text x="189.4" y="164.1">I2C0_SCL</text>
<text x="55.9" y="173">{5}</text>
<text x="59.6" y="173">JTAG_TMS</text>
<text x="181.6" y="169.4">{5,10}</text>
<text x="187.6" y="169.4">JTAG_EMU0</text>
<text x="55.9" y="174.8">{5}</text>
<text x="55.9" y="178.3">{5}</text>
<text x="59.6" y="174.8">JTAG_TDI</text>
<text x="59.6" y="178.3">JTAG_TDO</text>
<text x="48.4" y="185.4">{2,8,9,11,12}</text>
<text x="53.5" y="183.7">{5,10}</text>
<text x="55.9" y="181.9">{5}</text>
<text x="59.6" y="181.9">JTAG_TCK</text>
<text x="59.6" y="183.7">JTAG_EMU0</text>
<text x="59.6" y="185.4">SYS_RESETn</text>
</g>
<g font-size="1.6" fill="#00f">
<text x="200.4" y="22.4">USB_A</text>
<text x="212" y="103.6">VBUS</text>
<text x="212" y="107.1">DP</text>
</g>
<g font-size="1.6" fill="#004080">
<text x="139.6" y="50.5">ENA</text>
<text x="145.8" y="50.5">OUTA</text>
<text x="139.6" y="54.1">FLGA</text>
<text x="139.6" y="59.4">FLGB</text>
<text x="146.6" y="59.4">GNG</text>
<text x="148.7" y="54.1">IN</text>
<text x="139.6" y="62.9">ENB</text>
<text x="145.8" y="62.9">OUTB</text>
<text x="241" y="164.3">SCL</text>
<text x="241" y="166.1">SDA</text>
<text x="246.4" y="164.3">VCC</text>
<text x="139.6" y="173.2">TMS</text>
<text x="146.9" y="173.2">TRSTn</text>
<text x="241" y="171.4">A0</text>
<text x="241" y="173.2">A1</text>
<text x="241" y="169.6">WP</text>
<text x="139.6" y="176.7">TVDD</text>
<text x="139.6" y="175">TDI</text>
<text x="139.6" y="178.5">TDO</text>
<text x="148.4" y="175">TDIS</text>
<text x="148.5" y="178.5">GND</text>
<text x="149.7" y="176.7">NC</text>
<text x="241" y="175">A2</text>
<text x="246.6" y="175">VSS</text>
<text x="139.6" y="182.1">TCK</text>
<text x="139.6" y="185.6">SRST</text>
<text x="139.6" y="180.3">TCKRTN</text>
<text x="139.6" y="183.9">EMU0</text>
<text x="147.6" y="183.9">EMU1</text>
<text x="148.5" y="180.3">GND</text>
<text x="148.5" y="182.1">GND</text>
<text x="148.5" y="185.6">GND</text>
<text x="139.6" y="187.4">EMU2</text>
<text x="139.6" y="189.2">EMU4</text>
<text x="147.6" y="187.4">EMU3</text>
<text x="148.5" y="189.2">GND</text>
</g>
<g font-size="1.6" fill="#800000">
<text x="257" y="197">AM437X</text>
<text x="230.8" y="202.7">A3</text>
<text x="238.8" y="202.7">USB,JTAG,EEPROM</text>
<text x="284.2" y="202.7">A</text>
</g>
<g font-size="1.5" fill="#00f">
<text x="213.8" y="56.1">+</text>
<text x="183.5" y="68.6">+</text>
<text x="212" y="105.3">DM</text>
<text x="220" y="106.7" transform="rotate(-90 220 106.7)">SHD</text>
<text x="212" y="108.8">ID</text>
<text x="212" y="110.7">GND</text>
</g>
<g font-size="1.3">
<text x="30.8" y="1.3">5</text>
<text x="88.9" y="1.3">4</text>
<text x="147" y="1.3">3</text>
<text x="205" y="1.3">2</text>
<text x="263.1" y="1.3">1</text>
<text x=".5" y="28.4">D</text>
<text x="292.6" y="28.4">D</text>
<text x=".5" y="79.5">C</text>
<text x="292.6" y="79.5">C</text>
<text x=".5" y="130.6">B</text>
<text x="292.6" y="130.6">B</text>
<text x=".5" y="181.7">A</text>
<text x="292.6" y="181.7">A</text>
<text x="30.8" y="207.4">5</text>
<text x="88.9" y="207.4">4</text>
<text x="147" y="207.4">3</text>
<text x="205" y="207.4">2</text>
<text x="263.1" y="207.4">1</text>
</g>
</svg>
